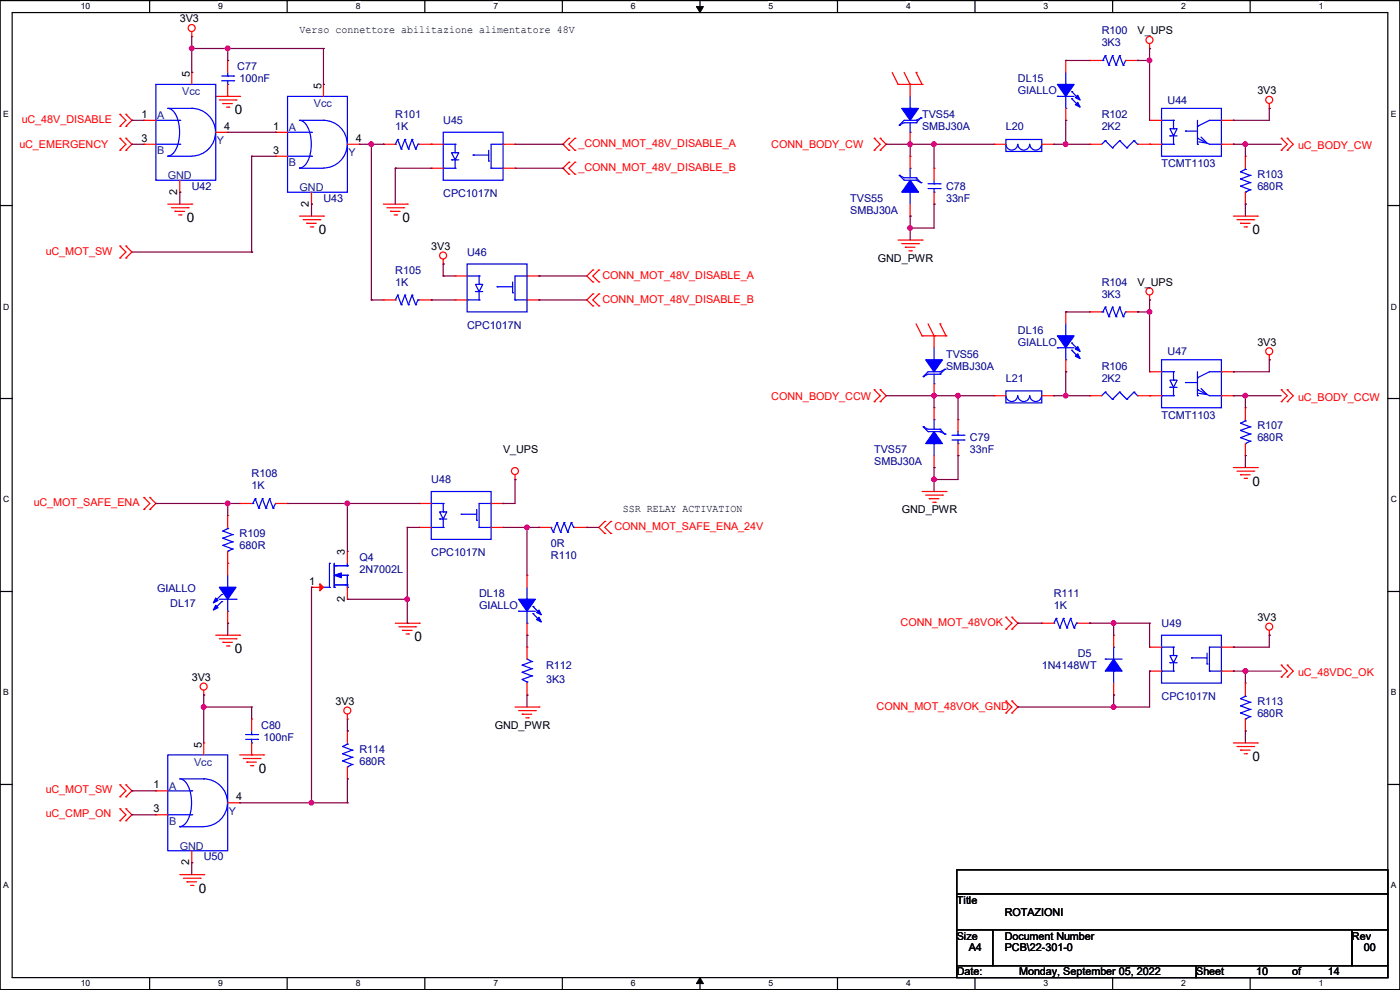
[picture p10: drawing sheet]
<svg xmlns="http://www.w3.org/2000/svg" width="297mm" height="210mm" viewBox="0 0 297 210" stroke-linecap="round" stroke-linejoin="round" font-family="sans-serif">
<path d="M0 .1h297v209.8h-297zM2.6 2.7h291.8v204.7h-291.8z" fill="none" stroke="#000" stroke-width=".25"/>
<g fill="#fff">
<path d="M17.1 .4h2v2h-2z"/>
<path d="M17.1 207.6h2v2h-2z"/>
</g>
<path d="M31.7 .1v2.6M31.7 207.4v2.5" fill="none" stroke="#000" stroke-width=".25"/>
<g fill="#fff">
<path d="M46.3 .4h1v2h-1z"/>
<path d="M46.3 207.6h1v2h-1z"/>
</g>
<path d="M60.9 .1v2.6M60.9 207.4v2.5" fill="none" stroke="#000" stroke-width=".25"/>
<g fill="#fff">
<path d="M75.5 .4h1v2h-1z"/>
<path d="M75.5 207.6h1v2h-1z"/>
</g>
<path d="M90.1 .1v2.6M90.1 207.4v2.5" fill="none" stroke="#000" stroke-width=".25"/>
<g fill="#fff">
<path d="M104.7 .4h1v2h-1z"/>
<path d="M104.7 207.6h1v2h-1z"/>
</g>
<path d="M119.3 .1v2.6M119.3 207.4v2.5" fill="none" stroke="#000" stroke-width=".25"/>
<g fill="#fff">
<path d="M133.9 .4h.9v2h-.9z"/>
<path d="M133.9 207.6h.9v2h-.9z"/>
</g>
<path d="M148.5 .1v2.6M148.5 207.4v2.5" fill="none" stroke="#000" stroke-width=".25"/>
<path d="M147.7 1.4h1.5l-.7 1.3zM148.5 207.4l.7 1.3h-1.5z" fill="#000" stroke="#000" stroke-width=".21"/>
<g fill="#fff">
<path d="M163.1 .4h.9v2h-.9z"/>
<path d="M163.1 207.6h.9v2h-.9z"/>
</g>
<path d="M177.7 .1v2.6M177.7 207.4v2.5" fill="none" stroke="#000" stroke-width=".25"/>
<g fill="#fff">
<path d="M192.2 .4h1v2h-1z"/>
<path d="M192.2 207.6h1v2h-1z"/>
</g>
<path d="M206.8 .1v2.6M206.8 207.4v2.5" fill="none" stroke="#000" stroke-width=".25"/>
<g fill="#fff">
<path d="M221.4 .4h1v2h-1z"/>
<path d="M221.4 207.6h1v2h-1z"/>
</g>
<path d="M236.1 .1v2.6M236.1 207.4v2.5" fill="none" stroke="#000" stroke-width=".25"/>
<g fill="#fff">
<path d="M250.6 .4h1v2h-1z"/>
<path d="M250.6 207.6h1v2h-1z"/>
</g>
<path d="M265.2 .1v2.6M265.2 207.4v2.5" fill="none" stroke="#000" stroke-width=".25"/>
<g fill="#fff">
<path d="M279.8 .4h1v2h-1z"/>
<path d="M279.8 207.6h1v2h-1z"/>
<path d="M.7 23.1h1.2v2h-1.2z"/>
<path d="M295.1 23.1h1.1v2h-1.1z"/>
<path d="M.7 64.1h1.2v1.9h-1.2z"/>
<path d="M295.1 64.1h1.2v1.9h-1.2z"/>
</g>
<path d="M0 43.6h2.6M294.4 43.6h2.6" fill="none" stroke="#000" stroke-width=".25"/>
<g fill="#fff">
<path d="M.7 105h1.2v2h-1.2z"/>
<path d="M295.1 105h1.2v2h-1.2z"/>
</g>
<path d="M0 84.5h2.6M294.4 84.5h2.6" fill="none" stroke="#000" stroke-width=".25"/>
<g fill="#fff">
<path d="M.7 145.9h1.2v2h-1.2z"/>
<path d="M295.1 145.9h1.1v2h-1.1z"/>
</g>
<path d="M0 125.5h2.6M294.4 125.5h2.6" fill="none" stroke="#000" stroke-width=".25"/>
<g fill="#fff">
<path d="M.7 186.9h1.2v1.9h-1.2z"/>
<path d="M295.1 186.9h1.1v1.9h-1.1z"/>
</g>
<path d="M0 166.4h2.6M294.4 166.4h2.6M203 184.5h91.4v5.1h-91.4zM203 189.6h91.4v7.6h-91.4zM203 197.2h7.6v7.7h-7.6zM210.6 197.2h76.2v7.7h-76.2zM286.8 197.2h7.6v7.7h-7.6zM203 204.9h50.8v2.5h-50.8zM253.8 204.9h40.6v2.5h-40.6z" fill="none" stroke="#000" stroke-width=".25"/>
<g fill="none" stroke="#f00" stroke-width=".25">
<path d="M40.7 7.7h.1M40.7 15.4h.1M40.7 6.7v1M40.7 15.4v2.5M48.3 12.8h.1M48.3 12.8v2.6M48.3 17.9v2.5M68.6 17.9h.1M68.6 17.9v2.5M189.3 15.4l1.2 2.5M190.5 17.9h.1M190.5 17.9h5.1"/>
<path d="M191.8 15.4l1.3 2.5M193.1 17.9h.1M193.1 17.9v2.5M194.4 15.4h.1M194.4 15.4l1.2 2.5M195.6 17.9h.1M226.1 12.8h.1M226.1 12.8v2.6M231.2 12.8h.1M231.2 12.8h2.5M238.8 12.8h2.5M241.3 12.8h.1"/>
<path d="M243.9 10.3h.1M243.9 9.3v1M25.4 26.8h.1M25.4 24.3h.1M25.4 31.9h.1M25.4 29.3h.1M25.4 24.3l1.3 1.2-1.3 1.3M25.4 29.3l1.3 1.3-1.3 1.3M26.7 24.3h.1M26.7 26.8h.1M26.7 29.3h.1M26.7 31.9h.1"/>
<path d="M26.7 24.3l1.3 1.2-1.3 1.3M26.7 29.3l1.3 1.3-1.3 1.3M30.5 25.5h.1M30.5 30.6h.1M30.5 30.6h2.6M30.5 25.5h2.6M38.1 38.2v2.6M45.8 20.4h5M45.8 28.1h2.5M46.5 21.2h3.6M47.3 22h.1M47.3 22h2"/>
<path d="M48 22.7h.6M48.3 20.4h.1M48.3 28.1h.1M48.6 22.7h.1M50.1 21.2h.1M50.8 20.4h.1M58.5 28.1h.1M58.5 33.1h.1M58.5 28.1h2.5M58.5 33.1h2.5M73.7 30.6h2.5M76.2 30.6h.1"/>
<path d="M81.3 30.6h.1M81.3 30.6h2.6M88.9 30.6h5.1M91.5 30.6h.1M91.5 35.7h.1M91.5 35.7h2.5M106.7 30.6h2.6M106.7 35.7h2.6M109.3 35.7h.1M109.3 30.6h.1M120.7 31.9h.1M120.7 29.3h.1"/>
<path d="M120.7 37h.1M120.7 34.4h.1M120.7 29.3l-1.3 1.3 1.3 1.3M120.7 34.4l-1.3 1.3 1.3 1.3M122 29.3h.1M122 31.9h.1M122 34.4h.1M122 37h.1M122 29.3l-1.3 1.3 1.3 1.3M122 34.4l-1.3 1.3 1.3 1.3M185.5 31.9h.1M185.5 29.3h.1"/>
<path d="M185.5 29.3l1.2 1.3-1.2 1.3M186.7 29.3h.1M186.7 31.9h.1M186.7 29.3l1.3 1.3-1.3 1.3M193.1 30.6h.1M193.1 33.1h.1M193.1 28.1v2.5M193.1 33.1v2.6M198.2 35.7h.1M198.2 35.7v2.5M210.9 30.6h.1M210.9 30.6h2.5"/>
<path d="M221 30.6h2.6M223.6 30.6h.1M226.1 25.5h.1M226.1 23v2.5M231.2 30.6h.1M231.2 30.6h2.5M241.3 30.6h5.1M243.9 25.5h.1M243.9 30.6h.1M243.9 25.5h2.5M259.1 30.6h2.6M259.1 25.5h2.6"/>
<path d="M261.7 30.6h.1M261.7 25.5h.1M264.2 33.1h.1M264.2 33.1v2.6M269.3 23h.1M269.3 22v1M271.8 29.3h.1M271.8 31.9h.1M271.8 29.3l1.3 1.3-1.3 1.3M273.1 29.3h.1M273.1 31.9h.1M273.1 29.3l1.3 1.3-1.3 1.3"/>
<path d="M25.4 54.7h.1M25.4 52.2h.1M25.4 52.2l1.3 1.3-1.3 1.2M26.7 52.2h.1M26.7 54.7h.1M26.7 52.2l1.3 1.3-1.3 1.2M35.6 43.3h5.1M36.4 44.1h3.5M37.1 44.8h.1M37.1 44.8h2.1M37.9 45.6h.5M38.1 40.8h.1"/>
<path d="M38.4 45.6h.1M39.9 44.1h.1M40.7 43.3h.1M63.5 45.8h5.1M64.3 46.6h3.6M65.1 47.4h.1M65.1 47.4h2M65.8 48.1h.5M66.1 43.3h.1M66.1 40.8v2.5M66.3 48.1h.1M67.9 46.6h.1"/>
<path d="M68.6 45.8h.1M81.3 43.3h5.1M82.1 44.1h3.5M82.8 44.8h.1M82.8 44.8h2.1M83.6 45.6h.5M84.1 45.6h.1M85.6 44.1h.1M86.4 43.3h.1M94 56h.1M94 55v1M96.6 58.5h.1"/>
<path d="M96.6 58.5h2.5M111.8 58.5h2.5M114.3 58.5h.1M125.8 59.8h.1M125.8 57.3h.1M125.8 57.3l-1.3 1.2 1.3 1.3M127 57.3h.1M127 59.8h.1M127 57.3l-1.2 1.2 1.2 1.3M190.5 50.9h5.1M191.3 51.7h3.6M192.1 52.5h.1"/>
<path d="M192.1 52.5h2M192.8 53.2h.5M193.1 45.8h.1M193.1 43.3v2.5M193.3 53.2h.1M194.9 51.7h.1M195.6 50.9h.1M198.2 43.3h.1M198.2 40.8v2.5M261.7 45.8h5M262.4 46.6h3.6M263.2 47.4h.1"/>
<path d="M263.2 47.4h2M263.9 48.1h.6M264.2 43.3h.1M264.2 40.8v2.5M264.5 48.1h.1M266 46.6h.1M266.7 45.8h.1M81.3 63.6h.1M81.3 63.6h2.6M88.9 63.6h2.6M91.5 63.6h.1M96.6 63.6h.1"/>
<path d="M96.6 63.6h2.5M111.8 63.6h2.5M114.3 63.6h.1M125.8 64.9h.1M125.8 62.4h.1M125.8 62.4l-1.3 1.2 1.3 1.3M127 62.4h.1M127 64.9h.1M127 62.4l-1.2 1.2 1.2 1.3M194.4 68.7l1.2 2.5M195.6 71.2h.1M195.6 71.2h5.1"/>
<path d="M196.9 68.7l1.3 2.5M198.2 71.2h.1M198.2 71.2v2.6M199.4 68.7h.1M199.4 68.7l1.3 2.5M200.7 71.2h.1M226.1 66.2h.1M226.1 78.9h.1M226.1 66.2v2.5M226.1 76.3v2.6M231.2 66.2h.1M231.2 66.2h2.5"/>
<path d="M238.8 66.2h2.5M241.3 66.2h.1M243.9 63.6h.1M243.9 78.9h.1M243.9 62.6v1M243.9 78.9h2.5M259.1 78.9h2.6M261.7 78.9h.1M269.3 76.3h.1M269.3 75.3v1M185.5 85.2h.1M185.5 82.7h.1"/>
<path d="M185.5 82.7l1.2 1.2-1.2 1.3M186.7 82.7h.1M186.7 85.2h.1M186.7 82.7l1.3 1.2-1.3 1.3M198.2 83.9h.1M198.2 86.5h.1M198.2 99.2h.1M198.2 81.4v2.5M198.2 86.5v2.5M198.2 96.6v2.6M203.2 89h.1M203.2 96.6h.1"/>
<path d="M203.2 89v2.6M203.2 94.1v2.5M210.9 83.9h.1M210.9 83.9h2.5M221 83.9h2.6M223.6 83.9h.1M231.2 83.9h.1M231.2 83.9h2.5M241.3 83.9h5.1M243.9 83.9h.1M259.1 83.9h2.6M261.7 83.9h.1"/>
<path d="M261.7 99.2h5M262.4 99.9h3.6M264.2 96.6h.1M264.2 86.5h.1M264.2 86.5v2.5M264.2 94.1v2.5M266 99.9h.1M266.7 99.2h.1M271.8 82.7h.1M271.8 85.2h.1M271.8 82.7l1.3 1.2-1.3 1.3M273.1 82.7h.1"/>
<path d="M273.1 85.2h.1M273.1 82.7l1.3 1.2-1.3 1.3M30.5 105.5h.1M30.5 108.1h.1M30.5 105.5l1.3 1.3-1.3 1.3M31.8 108.1h.1M31.8 105.5h.1M31.8 105.5l1.3 1.3-1.3 1.3M48.3 119.5h.1M48.3 109.3h.1M48.3 109.3v2.6M48.3 117v5"/>
<path d="M50.8 106.8h.1M50.8 106.8h2.6M58.5 106.8h2.5M61 106.8h.1M73.7 117h.1M73.7 117v2.5M88.9 106.8h.1M88.9 111.9h.1M88.9 106.8h2.6M88.9 111.9h2.6M104.2 106.8h2.5M104.2 111.9h2.5"/>
<path d="M106.7 111.9h.1M106.7 106.8h.1M109.3 101.7h.1M109.3 100.7v1M114.3 111.9h.1M114.3 111.9h2.6M122 111.9h2.5M124.5 111.9h.1M128.3 113.2h.1M128.3 110.6h.1M128.3 110.6l-1.3 1.3 1.3 1.3M129.6 110.6h.1"/>
<path d="M129.6 113.2h.1M129.6 110.6l-1.3 1.3 1.3 1.3M195.6 104.3h5.1M196.4 105h3.5M197.1 105.8h.1M197.1 105.8h2.1M197.9 106.6h.5M198.4 106.6h.1M199.9 105h.1M200.7 104.3h.1M263.2 100.7h.1M263.2 100.7h2"/>
<path d="M263.9 101.5h.6M264.5 101.5h.1M45.8 134.7h5M46.5 135.5h3.6M47.3 136.3h.1M47.3 136.3h2M48 137h.6M48.3 132.2h.1M48.3 129.7v2.5M48.6 137h.1M50.1 135.5h.1M50.8 134.7h.1"/>
<path d="M66.1 124.6h.1M66.1 124.6h2.5M73.7 127.1h.1M73.7 124.6v2.5M83.9 132.2h5M84.6 133h3.6M85.4 133.7h.1M85.4 133.7h2M86.1 134.5h.6M86.7 134.5h.1M88.2 133h.1M88.9 132.2h.1"/>
<path d="M111.8 122h.1M111.8 134.7h.1M111.8 137.3h.1M111.8 122v2.6M111.8 132.2v2.5M111.8 137.3v2.5M213.4 130.9h.1M213.4 133.5h.1M213.4 130.9l1.3 1.3-1.3 1.3M214.7 133.5h.1M214.7 130.9h.1M214.7 130.9l1.2 1.3-1.2 1.3"/>
<path d="M221 132.2h.1M221 132.2h2.6M228.6 132.2h2.6M231.2 132.2h.1M236.3 134.7h.1M236.3 134.7v2.6M243.9 137.3h.1M243.9 137.3h2.5M259.1 137.3h2.6M261.7 137.3h.1M269.3 134.7h.1M269.3 133.7v1"/>
<path d="M43.2 147.4h.1M43.2 157.6h.1M43.2 146.4v1M43.2 157.6v2.5M53.4 152.5h.1M53.4 152.5v2.6M53.4 157.6v2.5M73.7 152.5h.1M73.7 155.1h.1M73.7 151.5v1M73.7 155.1v2.5M109.3 150h5"/>
<path d="M110 150.7h3.6M110.8 151.5h.1M110.8 151.5h2M111.5 152.3h.6M111.8 147.4h.1M111.8 144.9v2.5M112.1 152.3h.1M113.6 150.7h.1M114.3 150h.1M213.4 148.7h.1M213.4 151.3h.1M213.4 148.7l1.3 1.3-1.3 1.3"/>
<path d="M214.7 151.3h.1M214.7 148.7h.1M214.7 148.7l1.2 1.3-1.2 1.3M236.3 147.4h.1M236.3 144.9v2.5M243.9 142.4h.1M243.9 142.4h2.5M259.1 142.4h2.6M261.7 142.4h.1M261.7 157.6h5M262.4 158.4h3.6M263.2 159.1h.1"/>
<path d="M263.2 159.1h2M263.9 159.9h.6M264.2 155.1h.1M264.2 144.9h.1M264.2 144.9v2.5M264.2 152.5v2.6M264.5 159.9h.1M266 158.4h.1M266.7 157.6h.1M271.8 141.1h.1M271.8 143.6h.1M271.8 141.1l1.3 1.3-1.3 1.2"/>
<path d="M273.1 141.1h.1M273.1 143.6h.1M273.1 141.1l1.3 1.3-1.3 1.2M25.4 169h.1M25.4 166.5h.1M25.4 174.1h.1M25.4 171.6h.1M25.4 166.5l1.3 1.3-1.3 1.2M25.4 171.6l1.3 1.2-1.3 1.3M26.7 166.5h.1M26.7 169h.1M26.7 171.6h.1"/>
<path d="M26.7 174.1h.1M26.7 166.5l1.3 1.3-1.3 1.2M26.7 171.6l1.3 1.2-1.3 1.3M33.1 167.8h.1M33.1 172.8h.1M33.1 167.8h2.5M33.1 172.8h2.5M48.3 170.3h2.5M50.8 170.3h.1M50.8 160.1h5.1M51.6 160.9h3.6M52.4 161.7h.1"/>
<path d="M52.4 161.7h2M53.1 162.4h.5M53.4 160.1h.1M53.6 162.4h.1M55.2 160.9h.1M55.9 160.1h.1M73.7 165.2h.1M73.7 162.7v2.5M38.1 185.5h5.1M38.9 186.3h3.6M39.7 187.1h.1M39.7 187.1h2"/>
<path d="M40.4 187.8h.5M40.7 183h.1M40.7 180.5v2.5M40.9 187.8h.1M42.5 186.3h.1M43.2 185.5h.1"/>
<circle cx="40.7" cy="5.9" r=".74"/>
<circle cx="243.9" cy="8.5" r=".74"/>
<circle cx="269.3" cy="21.2" r=".74"/>
<circle cx="94" cy="54.2" r=".74"/>
<circle cx="243.9" cy="61.8" r=".74"/>
<circle cx="269.3" cy="74.5" r=".74"/>
<circle cx="109.2" cy="99.9" r=".74"/>
<circle cx="269.3" cy="132.9" r=".74"/>
<circle cx="43.2" cy="145.6" r=".74"/>
<circle cx="73.7" cy="150.7" r=".74"/>
</g>
<g fill="none" stroke="#00f" stroke-width=".25">
<path d="M33.1 17.9h12.7v20.3h-12.7zM47 16.1h2.6M47 17.1h2.6M48.3 17.9h.1M48.3 16.1h.1M48.3 15.4v.7M48.3 17.1v.8M49.6 16.1h.1M49.6 17.1h.1M226.1 17.9h.1M226.1 15.4v2.5M227.4 19.4h.1"/>
<path d="M227.4 19.4l1.5 1.6M233.7 12.8h.3M234 12.8h.1M234.5 11.8h.1M234.5 11.8l-.5 1M234.5 11.8l.7 2M235.2 13.8h.1M236 11.8h.1M236 11.8l-.8 2M236 11.8l.8 2M236.8 13.8h.1M237.5 11.8h.1"/>
<path d="M237.5 11.8l-.7 2M237.5 11.8l.8 2M238.3 13.8h.1M238.8 12.8h.1M238.8 12.8l-.5 1M33.1 25.5h5M33.1 30.6h5M35.6 33.1h.1M35.6 33.1h5.1M38.1 25.5h.1M38.1 30.6h.1M40.7 23h.1"/>
<path d="M40.7 23a5.1 5.1 0 0 1 5 5 5.1 5.1 0 0 1-5 5.1M40.7 23h-5.1a3.3 3.3 0 0 1 2.3 3.1 7.6 7.6 0 0 1-1.3 6.6l-1 .4M61 20.4h12.7v20.4h-12.7zM61 28.1h5.1M61 33.1h5.1M63.5 35.7h.1M63.5 35.7h5.1M66.1 28.1h.1M66.1 33.1h.1M68.6 25.5h.1M68.6 25.5a5.1 5.1 0 0 1 5.1 5.1 5.1 5.1 0 0 1-5.1 5M68.6 25.5h-5.1a3.3 3.3 0 0 1 2.3 3.1 7.6 7.6 0 0 1-1.3 6.6l-1 .4"/>
<path d="M83.9 30.6h.1M84.4 29.6h.1M84.4 29.6l.7 2M84.4 29.6l-.5 1M85.1 31.6h.1M85.9 29.6h.1M85.9 29.6l.8 2M85.9 29.6l-.8 2M86.7 31.6h.1M87.4 29.6h.1M87.4 29.6l.8 2M87.4 29.6l-.7 2"/>
<path d="M88.2 31.6h.1M88.7 30.6h.1M88.7 30.6l-.5 1M88.7 30.6h.2M94 28.1h12.7v10.1h-12.7zM94 35.7h.1M94 35.7h2.6M94 30.6h2.6M95.8 32.4h1.5l-.7 1.5zM95.8 33.9h.1M95.8 33.9h1.5M96.6 35.7h.1"/>
<path d="M96.6 32.4h.1M96.6 30.6h.1M96.6 30.6v1.8M96.6 33.9v1.8M100.4 32.9h.1M100.4 32.9h3.3M103.7 34.2h.1M103.7 31.9v2.3M104.2 35.7h.1M104.2 35.7h2.5M106.7 30.6h.1M106.7 35.7h.1"/>
<path d="M106.7 30.6h-2.5v5.1M190.8 26.5h.1M190.8 37.2h.1M190.8 37.2l1 1h2.6M190.8 37.2l1 .5h2.6M193.1 28.1h.1M193.1 23h.1M193.1 35.7h.1M193.1 20.4v2.6M193.1 26v2.1M193.1 35.7v2M194.4 25.5h.1"/>
<path d="M194.4 26h.1M194.4 38.2h.1M194.4 37.7h.1M194.4 25.5h-2.6l-1 1M194.4 26h-2.6l-1 .5M194.4 37.7l1 1M194.4 38.2l1 .5M195.4 25h.1M195.4 38.7h.1M195.4 25l-1 1M195.4 25l-1 .5M196.9 39h2.5"/>
<path d="M198.2 39h.1M198.2 38.2v.8M199.4 39h.1M213.4 29.6h7.6v2.5h-7.6zM213.4 30.6a1.25 1.25 0 0 0 1.3 1.2 1.25 1.25 0 0 0 1.2-1.2 1.27 1.27 0 0 0 1.3 1.2 1.27 1.27 0 0 0 1.2-1.2 1.27 1.27 0 0 0 1.3 1.2 1.27 1.27 0 0 0 1.3-1.2M224.3 20.4h.1M224.3 20.4h3.6M226.1 23h.1M226.1 20.4v2.6M227.4 21h.1M227.4 21l1.5 1.5M234.5 29.8h.1"/>
<path d="M234.5 29.8l-.8 .8M234.5 29.8l1.5 1.6M236 31.4h.1M237.5 29.8h.1M237.5 29.8l-1.5 1.6M237.5 29.8l1.6 1.6M239.1 31.4h.1M240.6 29.8h.1M240.6 29.8l-1.5 1.6M240.6 29.8l.7 .8M241.3 30.6h.1M246.4 23h12.7v10.1h-12.7z"/>
<path d="M246.4 30.6h.1M246.4 25.5h2.6M246.4 30.6h2.6M248.2 27.3h1.5l-.7 1.5zM248.2 28.8h.1M248.2 28.8h1.5M249 30.6h.1M249 27.3h.1M249 25.5h.1M249 25.5v1.8M249 28.8v1.8M251.5 27.8h.1"/>
<path d="M251.5 27.8h2.5M254 30.6h.1M254 29.3h.1M254 26.8h.1M254 29.3l2.6 1.3h2.5M254 25.5v5.1M254.8 29.1l1.3 1.3-1.8-.3M259.1 25.5h.1M259.1 30.6h.1M259.1 25.5h-2.5l-2.6 1.3M263.2 36.4h.1M263.2 38h.1"/>
<path d="M263.2 39.5h.1M263.2 36.4l2 .8M263.2 38l2 .7M263.2 39.5l2 .8M264.2 35.9h.1M264.2 35.7v.2M264.2 35.9l-1 .5M265.2 37.2h.1M265.2 38.7h.1M265.2 37.2l-2 .8M265.2 38.7l-2 .8M99.1 56h12.7v10.2h-12.7z"/>
<path d="M99.1 58.5h2.5M101.6 58.5h.1M101.6 58.5v1.8M108.8 59.8v2.3M111.8 58.5h.1M111.8 58.5h-2.5v5.1M193.1 40.8h.1M193.1 40.8v2.5M196.9 40h2.5M198.2 40.8h.1M198.2 40v.8M199.4 40h.1"/>
<path d="M264.2 40.8h.1M265.2 40.3h.1M265.2 40.3l-1 .5M83.9 63.6h.1M84.4 62.6h.1M84.4 62.6l.7 2M84.4 62.6l-.5 1M85.1 64.6h.1M85.9 62.6h.1M85.9 62.6l.8 2M85.9 62.6l-.8 2M86.7 64.6h.1"/>
<path d="M87.4 62.6h.1M87.4 62.6l.8 2M87.4 62.6l-.7 2M88.2 64.6h.1M88.7 63.6h.1M88.7 63.6l-.5 1M88.7 63.6h.2M99.1 63.6h.1M99.1 63.6h2.5M100.9 60.3h1.5l-.8 1.5zM100.9 61.8h.1M100.9 61.8h1.5"/>
<path d="M101.6 63.6h.1M101.6 60.3h.1M101.6 61.8v1.8M105.5 60.8h.1M105.5 60.8h3.3M108.8 62.1h.1M109.3 63.6h.1M109.3 63.6h2.5M111.8 63.6h.1M195.9 79.9h.1M198.2 76.3h.1M198.2 73.8v2.5"/>
<path d="M198.2 79.4v2M199.4 78.9h.1M199.4 79.4h.1M199.4 78.9h-2.5l-1 1M199.4 79.4h-2.5l-1 .5M200.4 78.4h.1M200.4 78.4l-1 1M200.4 78.4l-1 .5M224.3 73.8h.1M224.3 73.8h3.6M226.1 71.2h.1M226.1 76.3h.1"/>
<path d="M226.1 68.7v2.5M226.1 73.8v2.5M227.4 72.8h.1M227.4 74.3h.1M227.4 72.8l1.5 1.5M227.4 74.3l1.5 1.5M233.7 66.2h.3M234 66.2h.1M234.5 65.2h.1M234.5 65.2l-.5 1M234.5 65.2l.7 2M235.2 67.2h.1"/>
<path d="M236 65.2h.1M236 65.2l-.8 2M236 65.2l.8 2M236.8 67.2h.1M237.5 65.2h.1M237.5 65.2l-.7 2M237.5 65.2l.8 2M238.3 67.2h.1M238.8 66.2h.1M238.8 66.2l-.5 1M246.4 76.3h12.7v10.2h-12.7zM246.4 78.9h2.6"/>
<path d="M249 78.9h.1M249 78.9v1.7M254 78.9v5M259.1 78.9h.1M259.1 78.9h-2.5l-2.6 1.2M195.9 90.6h.1M195.9 90.6l1 1h2.5M195.9 90.6l1 .5h2.5M198.2 81.4h.1M198.2 89h.1M198.2 94.1h.1M198.2 89v2.1"/>
<path d="M198.2 94.1v2.5M199.4 91.6h.1M199.4 91.1h.1M199.4 91.1l1 1M199.4 91.6l1 .5M200.4 92.1h.1M202 92.3h2.5M202 93.3h2.5M203.2 94.1h.1M203.2 92.3h.1M203.2 91.6v.7M203.2 93.3v.8"/>
<path d="M204.5 92.3h.1M204.5 93.3h.1M213.4 82.9h7.6v2.6h-7.6zM213.4 83.9a1.25 1.25 0 0 0 1.3 1.3 1.25 1.25 0 0 0 1.2-1.3 1.27 1.27 0 0 0 1.3 1.3 1.27 1.27 0 0 0 1.2-1.3 1.27 1.27 0 0 0 1.3 1.3 1.27 1.27 0 0 0 1.3-1.3M234.5 83.2h.1M234.5 83.2l-.8 .7M234.5 83.2l1.5 1.5M236 84.7h.1M237.5 83.2h.1M237.5 83.2l-1.5 1.5M237.5 83.2l1.6 1.5M239.1 84.7h.1"/>
<path d="M240.6 83.2h.1M240.6 83.2l-1.5 1.5M240.6 83.2l.7 .7M241.3 83.9h.1M246.4 83.9h.1M246.4 83.9h2.6M248.2 80.6h1.5l-.7 1.6zM248.2 82.2h.1M248.2 82.2h1.5M249 83.9h.1M249 80.6h.1M249 82.2v1.7"/>
<path d="M251.5 81.2h.1M251.5 81.2h2.5M254 83.9h.1M254 82.7h.1M254 80.1h.1M254 82.7l2.6 1.2h2.5M254.8 82.4l1.3 1.3-1.8-.3M259.1 83.9h.1M263.2 89.8h.1M263.2 91.3h.1M263.2 92.8h.1M263.2 89.8l2 .8"/>
<path d="M263.2 91.3l2 .8M263.2 92.8l2 .8M264.2 94.1h.1M264.2 89.3h.1M264.2 89.3l-1 .5M264.2 89v.3M265.2 90.6h.1M265.2 92.1h.1M265.2 93.6h.1M265.2 90.6l-2 .7M265.2 92.1l-2 .7M265.2 93.6l-1 .5"/>
<path d="M47.3 112.6h.1M47.3 114.2h.1M47.3 115.7h.1M47.3 112.6l2 .8M47.3 114.2l2 .7M47.3 115.7l2 .8M48.3 117h.1M48.3 112.1h.1M48.3 112.1l-1 .5M48.3 111.9v.2M49.3 113.4h.1M49.3 114.9h.1"/>
<path d="M49.3 116.5h.1M49.3 113.4l-2 .8M49.3 114.9l-2 .8M49.3 116.5l-1 .5M53.4 106.8h.2M53.6 106.8h.1M54.1 105.8h.1M54.1 105.8l-.5 1M54.1 105.8l.8 2M54.9 107.8h.1M55.7 105.8h.1M55.7 105.8l-.8 2"/>
<path d="M55.7 105.8l.7 2M56.4 107.8h.1M57.2 105.8h.1M57.2 105.8l-.8 2M57.2 105.8l.8 2M58 107.8h.1M58.5 106.8h.1M58.5 106.8l-.5 1M69.9 119.5h.1M69.9 119.5v5.1M70.9 119.5v5.1M73.7 119.5v.5"/>
<path d="M91.5 104.3h12.7v10.1h-12.7zM91.5 111.9h.1M91.5 106.8h2.5M91.5 111.9h2.5M93.3 108.6h1.5l-.8 1.5zM93.3 110.1h.1M93.3 110.1h1.5M94 111.9h.1M94 108.6h.1M94 106.8h.1M94 106.8v1.8M94 110.1v1.8"/>
<path d="M97.8 109.1h.1M97.8 109.1h3.3M101.1 110.4h.1M101.1 108.1v2.3M101.6 111.9h.1M101.6 111.9h2.6M104.2 106.8h.1M104.2 111.9h.1M104.2 106.8h-2.6v5.1M116.9 111.9h.1M116.9 111.9l.5 1M117.4 112.9h.1"/>
<path d="M118.2 110.9h.1M118.2 110.9l.7 2M118.2 110.9l-.8 2M118.9 112.9h.1M119.7 110.9h.1M119.7 110.9l.7 2M119.7 110.9l-.8 2M120.4 112.9h.1M121.2 110.9h.1M121.2 110.9l.5 1M121.2 110.9l-.8 2M121.7 111.9h.1"/>
<path d="M121.7 111.9h.3M46.5 127.1h3.6M47 126.1h.1M47 127.6h.1M47 126.1l-1.5 1.5M47 127.6l-1.5 1.6M48.3 124.6h.1M48.3 129.7h.1M48.3 122v2.6M48.3 127.1v2.6M50.1 127.1h.1M68.6 124.6h1.3"/>
<path d="M69.9 124.6h.1M70.9 124.6h.1M70.9 120h.1M70.9 120h2.8M70.9 124.1h2.8M71.2 120h.1M72.2 122h1.5M73.4 124.1h.1M73.7 120h.1M73.7 122h.1M73.7 124.6h.1M73.7 124.1h.1"/>
<path d="M73.7 122v2.6M110 129.7h.1M110 129.7h3.6M111.8 127.1h.1M111.8 132.2h.1M111.8 139.8h.1M111.8 124.6v2.5M111.8 129.7v2.5M111.8 139.8l1 .5M113.1 128.7h.1M113.1 130.2h.1M113.1 128.7l1.5 1.5"/>
<path d="M113.1 130.2l1.5 1.5M223.6 132.2h.1M224.1 131.2h.1M224.1 131.2l.7 2M224.1 131.2l-.5 1M224.8 133.2h.1M225.6 131.2h.1M225.6 131.2l.8 2M225.6 131.2l-.8 2M226.4 133.2h.1M227.1 131.2h.1M227.1 131.2l.8 2"/>
<path d="M227.1 131.2l-.7 2M227.9 133.2h.1M228.4 132.2h.1M228.4 132.2l-.5 1M228.4 132.2h.2M234.5 139.8h.1M234.5 139.8h3.5M236.3 137.3h.1M236.3 137.3v2.5M246.4 134.7h12.7v10.2h-12.7zM246.4 137.3h2.6M248.2 139.1h1.5l-.7 1.5z"/>
<path d="M249 139.1h.1M249 137.3h.1M249 137.3v1.8M252.8 139.6h.1M252.8 139.6h3.3M256.1 138.6v2.2M259.1 137.3h.1M259.1 137.3h-2.5v5.1M52.1 155.8h2.6M52.1 156.8h2.6M53.4 157.6h.1M53.4 155.8h.1"/>
<path d="M53.4 155.1v.7M53.4 156.8v.8M54.7 155.8h.1M54.7 156.8h.1M72.7 158.4h.1M72.7 159.9h.1M72.7 158.4l2 .7M72.7 159.9l2 .8M73.7 157.9h.1M73.7 157.6v.3M73.7 157.9l-1 .5M74.7 159.1h.1"/>
<path d="M74.7 159.1l-2 .8M110.8 144.1h.1M110.8 142.6h.1M110.8 141.1h.1M110.8 144.1l1 .6M110.8 142.6l2 .8M110.8 141.1l2 .8M111.8 144.7h.1M111.8 144.7v.2M112.8 143.4h.1M112.8 141.9h.1M112.8 140.3h.1"/>
<path d="M112.8 143.4l-2 .7M112.8 141.9l-2 .7M112.8 140.3l-2 .8M236.3 142.4h.1M236.3 142.4v2.5M246.4 142.4h.1M246.4 142.4h2.6M248.2 140.6h.1M248.2 140.6h1.5M249 142.4h.1M249 140.6v1.8M256.1 140.8h.1"/>
<path d="M256.6 142.4h.1M256.6 142.4h2.5M259.1 142.4h.1M263.2 148.2h.1M263.2 149.7h.1M263.2 151.3h.1M263.2 148.2l2 .8M263.2 149.7l2 .8M263.2 151.3l2 .7M264.2 152.5h.1M264.2 147.7h.1M264.2 147.4v.3"/>
<path d="M264.2 147.7l-1 .5M265.2 149h.1M265.2 150.5h.1M265.2 152h.1M265.2 149l-2 .7M265.2 150.5l-2 .8M265.2 152l-1 .5M35.6 160.1h12.7v20.4h-12.7zM35.6 167.8h5.1M35.6 172.8h5.1M38.1 175.4h.1M38.1 175.4h5.1"/>
<path d="M40.7 167.8h.1M40.7 172.8h.1M43.2 165.2h.1M43.2 165.2a5.1 5.1 0 0 1 5.1 5.1 5.1 5.1 0 0 1-5.1 5M43.2 165.2h-5.1a3.3 3.3 0 0 1 2.3 3.1 7.6 7.6 0 0 1-1.3 6.6l-1 .4M72.7 161.4h.1M72.7 161.4l2 .8M73.7 162.7h.1M74.7 160.7h.1M74.7 162.2h.1M74.7 160.7l-2 .7M74.7 162.2l-1 .5"/>
</g>
<g fill="#00f" stroke="#00f" stroke-width=".25">
<path d="M70.9 122l1.5-.5v1.1z"/>
<path d="M236.3 139.8l1.7 2.6h-3.5z" fill-rule="evenodd"/>
<path d="M191.3 23h3.6l-1.8 2.5z" fill-rule="evenodd"/>
<path d="M46.5 124.6h3.6l-1.8 2.5z" fill-rule="evenodd"/>
<path d="M45.8 128.4l.5 .5-1 .5z" fill-rule="evenodd"/>
<path d="M45.8 126.9l.5 .5-1 .5z" fill-rule="evenodd"/>
<path d="M193.1 38.2l1.8 2.6h-3.6z" fill-rule="evenodd"/>
<path d="M196.4 76.3h3.5l-1.7 2.6z" fill-rule="evenodd"/>
<path d="M110 127.1h3.6l-1.8 2.6z" fill-rule="evenodd"/>
<path d="M113.8 131.4l.5-.5 .6 1.1z" fill-rule="evenodd"/>
<path d="M114.3 129.4l.6 1-1.1-.5z" fill-rule="evenodd"/>
<path d="M224.3 71.2h3.6l-1.8 2.6z" fill-rule="evenodd"/>
<path d="M228.6 75.1l.6 1-1.1-.5z" fill-rule="evenodd"/>
<path d="M228.6 73.5l.6 1-1.1-.5z" fill-rule="evenodd"/>
<path d="M198.2 91.6l1.7 2.5h-3.5z" fill-rule="evenodd"/>
<path d="M224.3 17.9h3.6l-1.8 2.5z" fill-rule="evenodd"/>
<path d="M228.6 21.7l.6 1-1.1-.5z" fill-rule="evenodd"/>
<path d="M228.6 20.2l.6 1-1.1-.5z" fill-rule="evenodd"/>
</g>
<path d="M67.9 123.8l.7 .8-.7 .7z" fill="#f00" stroke="#f00" stroke-width=".25"/>
<g fill="none" stroke="#800040" stroke-width=".25">
<path d="M40.7 10.3h.1M40.7 15.4h.1M40.7 10.3h27.9M40.7 7.7v7.7M48.3 12.8h.1M48.3 10.3v2.5M68.6 10.3h.1M68.6 17.9h.1M68.6 10.3v7.6M226.1 12.8h.1M226.1 12.8h5.1M241.3 12.8h.1"/>
<path d="M241.3 12.8h2.6M243.9 10.3h.1M243.9 12.8h.1M243.9 10.3v15.2M28 25.5h.1M28 30.6h.1M28 30.6h2.5M28 25.5h2.5M48.3 28.1h10.2M53.4 33.1h.1M53.4 33.1h5.1M53.4 33.1v20.4"/>
<path d="M58.5 28.1h.1M76.2 30.6h5.1M78.8 30.6h.1M78.8 30.6v33M81.3 30.6h.1M83.9 35.7h.1M83.9 35.7h7.6M83.9 35.7v7.6M109.3 35.7h10.1M109.3 30.6h10.1M119.4 35.7h.1M119.4 30.6h.1"/>
<path d="M188 30.6h.1M188 30.6h22.9M193.1 30.6h.1M193.1 30.6v2.5M198.2 30.6h.1M198.2 30.6v5.1M223.6 30.6h7.6M226.1 25.5h.1M226.1 30.6h.1M226.1 25.5v5.1M261.7 25.5h.1M261.7 30.6h.1"/>
<path d="M261.7 30.6h10.1M264.2 30.6h.1M264.2 30.6v2.5M269.3 23h.1M269.3 23v2.5h-7.6M28 53.5h25.4M38.1 40.8h.1M38.1 40.8v2.5M53.4 53.5h.1M66.1 43.3h.1M66.1 43.3v2.5M94 58.5h.1"/>
<path d="M94 56h.1M94 58.5h2.6M94 56v2.5M114.3 58.5h.1M114.3 58.5h10.2M193.1 45.8h.1M193.1 48.4h.1M193.1 45.8v5.1M198.2 43.3h.1M198.2 43.3v5.1h-5.1M264.2 43.3h.1M264.2 43.3v2.5"/>
<path d="M78.8 63.6h.1M78.8 63.6h2.5M91.5 63.6h.1M91.5 63.6h5.1M114.3 63.6h.1M114.3 63.6h10.2M226.1 66.2h.1M226.1 78.9h.1M226.1 78.9v5M226.1 66.2h5.1M241.3 66.2h.1M241.3 66.2h2.6"/>
<path d="M243.9 63.6h.1M243.9 66.2h.1M243.9 63.6v15.3M261.7 78.9h.1M269.3 76.3h.1M269.3 76.3v2.6h-7.6M188 83.9h22.9M198.2 83.9h.1M198.2 99.2h.1M198.2 83.9v2.6M198.2 99.2v5.1M203.2 83.9h.1"/>
<path d="M203.2 96.6h.1M203.2 83.9v5.1M203.2 96.6v5.1h-5M223.6 83.9h7.6M226.1 83.9h.1M261.7 83.9h.1M261.7 83.9h10.1M264.2 83.9h.1M264.2 96.6h.1M264.2 83.9v2.6M264.2 96.6v2.6M33.1 106.8h.1"/>
<path d="M33.1 106.8h17.7M48.3 106.8h.1M48.3 106.8v2.5M61 106.8h27.9M73.7 106.8h.1M73.7 106.8v10.2M86.4 111.9h.1M86.4 111.9h2.5M86.4 111.9v20.3M106.7 106.8h.1M106.7 111.9h7.6M109.3 101.7h.1"/>
<path d="M109.3 101.7v5.1h-2.6M111.8 111.9h.1M111.8 111.9v10.1M114.3 111.9h.1M124.5 111.9h.1M124.5 111.9h2.5M198.2 101.7h.1M48.3 132.2h.1M48.3 132.2v2.5M66.1 124.6h.1M66.1 124.6v45.7M73.7 127.1h.1"/>
<path d="M73.7 127.1h12.7M86.4 127.1h.1M86.4 132.2h.1M111.8 134.7h.1M111.8 134.7v2.6M215.9 132.2h.1M215.9 132.2h5.1M231.2 132.2h.1M231.2 132.2h12.7M236.3 132.2h.1M236.3 132.2v2.5M243.9 132.2h.1"/>
<path d="M243.9 132.2v5.1M261.7 137.3h.1M269.3 134.7h.1M269.3 134.7v2.6h-7.6M43.2 147.4h.1M43.2 150h.1M43.2 150h10.2M43.2 147.4v10.2M53.4 150h.1M53.4 150v2.5M73.7 155.1h.1M73.7 152.5v2.6"/>
<path d="M111.8 147.4h.1M111.8 147.4v2.6M215.9 150h.1M236.3 147.4h.1M236.3 150h.1M236.3 147.4v2.6M243.9 142.4h.1M243.9 142.4v7.6h-28M261.7 142.4h.1M261.7 142.4h10.1M264.2 142.4h.1M264.2 155.1h.1"/>
<path d="M264.2 142.4v2.5M264.2 155.1v2.5M28 167.8h.1M28 172.8h.1M28 167.8h5.1M28 172.8h5.1M50.8 170.3h22.9M66.1 170.3h.1M73.7 170.3h.1M73.7 165.2h.1M73.7 165.2v5.1M40.7 183h.1"/>
<path d="M40.7 183v2.5"/>
</g>
<g fill="#f0f" stroke="#f0f" stroke-width=".25">
<circle cx="48.3" cy="106.8" r=".49"/>
<circle cx="48.3" cy="10.3" r=".49"/>
<circle cx="40.7" cy="10.3" r=".49"/>
<circle cx="243.9" cy="12.8" r=".49"/>
<circle cx="198.1" cy="30.6" r=".49"/>
<circle cx="193.1" cy="30.6" r=".49"/>
<circle cx="264.2" cy="30.6" r=".49"/>
<circle cx="193.1" cy="48.4" r=".49"/>
<circle cx="243.9" cy="66.1" r=".49"/>
<circle cx="198.1" cy="83.9" r=".49"/>
<circle cx="264.2" cy="83.9" r=".49"/>
<circle cx="203.2" cy="83.9" r=".49"/>
<circle cx="198.1" cy="101.7" r=".49"/>
<circle cx="226.1" cy="30.6" r=".49"/>
<circle cx="226.1" cy="83.9" r=".49"/>
<circle cx="236.2" cy="132.2" r=".49"/>
<circle cx="236.2" cy="150" r=".49"/>
<circle cx="264.2" cy="142.3" r=".49"/>
<circle cx="78.8" cy="30.6" r=".49"/>
<circle cx="43.2" cy="150" r=".49"/>
<circle cx="86.4" cy="127.1" r=".49"/>
<circle cx="73.7" cy="106.8" r=".49"/>
<circle cx="66.1" cy="170.3" r=".49"/>
<circle cx="111.8" cy="111.9" r=".49"/>
</g>
<g font-size="2.8">
<text x="49.8" y="24.3">0</text>
<text x="39.7" y="47.1">0</text>
<text x="85.4" y="47.1">0</text>
<text x="67.6" y="49.7">0</text>
<text x="265.7" y="49.7">0</text>
<text x="265.7" y="103">0</text>
<text x="87.9" y="136">0</text>
<text x="49.8" y="138.6">0</text>
<text x="265.7" y="161.4">0</text>
<text x="54.9" y="164">0</text>
<text x="42.2" y="189.4">0</text>
</g>
<g font-size="2.3">
<text x="38.1" y="4.7">3V3</text>
<text x="63.5" y="7.1">Verso connettore abilitazione alimentatore 48V</text>
<text x="241.3" y="7.3">V_UPS</text>
<text x="40.3" y="16.4" transform="rotate(-90 40.3 16.4)">5</text>
<text x="68.2" y="18.9" transform="rotate(-90 68.2 18.9)">5</text>
<text x="266.7" y="20">3V3</text>
<text x="30" y="25">1</text>
<text x="47.5" y="27.5">4</text>
<text x="58" y="27.5">1</text>
<text x="30" y="30.1">3</text>
<text x="58" y="32.6">3</text>
<text x="75.5" y="30.1">4</text>
<text x="37.6" y="41.3" transform="rotate(-90 37.6 41.3)">2</text>
<text x="65.5" y="43.8" transform="rotate(-90 65.5 43.8)">2</text>
<text x="91.5" y="53">3V3</text>
<text x="186.2" y="55.5">GND_PWR</text>
<text x="241.3" y="60.6">V_UPS</text>
<text x="266.7" y="73.3">3V3</text>
<text x="106.7" y="96.2">V_UPS</text>
<text x="132.1" y="108.7">SSR RELAY ACTIVATION</text>
<text x="191.3" y="108.9">GND_PWR</text>
<text x="73.2" y="117.7" transform="rotate(-90 73.2 117.7)">3</text>
<text x="65.6" y="124">1</text>
<text x="73.2" y="127.6" transform="rotate(-90 73.2 127.6)">2</text>
<text x="266.7" y="131.7">3V3</text>
<text x="40.7" y="144.4">3V3</text>
<text x="71.2" y="149.5">3V3</text>
<text x="104.9" y="154.6">GND_PWR</text>
<text x="42.8" y="158.6" transform="rotate(-90 42.8 158.6)">5</text>
<text x="32.6" y="167.2">1</text>
<text x="32.6" y="172.3">3</text>
<text x="50.1" y="169.8">4</text>
<text x="40.1" y="183.5" transform="rotate(-90 40.1 183.5)">2</text>
<text x="203" y="191.7">Title</text>
<text x="213.2" y="194.2">ROTAZIONI</text>
<text x="203" y="199.3">Size</text>
<text x="205.5" y="201.8">A4</text>
<text x="213.1" y="199.3">Document Number</text>
<text x="213.2" y="201.8">PCB\22-301-0</text>
<text x="286.8" y="199.3">Rev</text>
<text x="289.4" y="201.8">00</text>
<text x="203" y="206.9">Date:</text>
<text x="216.2" y="206.9">Monday, September 05, 2022</text>
<text x="253.8" y="206.9">Sheet</text>
<text x="266.5" y="206.9">10</text>
<text x="274.1" y="206.9">of</text>
<text x="281.7" y="206.9">14</text>
</g>
<g font-size="2.3" fill="#000080">
<text x="233.7" y="7.3">R100</text>
<text x="233.7" y="9.8">3K3</text>
<text x="50.3" y="14.9">C77</text>
<text x="50.8" y="17.4">100nF</text>
<text x="215.9" y="17.4">DL15</text>
<text x="215.9" y="20">GIALLO</text>
<text x="247.7" y="22">U44</text>
<text x="83.9" y="25.1">R101</text>
<text x="83.9" y="27.6">1K</text>
<text x="94" y="26.3">U45</text>
<text x="195.6" y="25.1">TVS54</text>
<text x="195.6" y="27.6">SMBJ30A</text>
<text x="213.4" y="27.6">L20</text>
<text x="233.7" y="25.1">R102</text>
<text x="233.7" y="27.6">2K2</text>
<text x="246.4" y="35.5">TCMT1103</text>
<text x="40.7" y="40.3">U42</text>
<text x="94" y="41.8">CPC1017N</text>
<text x="200.7" y="40.3">C78</text>
<text x="266.7" y="37.8">R103</text>
<text x="266.7" y="40.3">680R</text>
<text x="68.6" y="42.8">U43</text>
<text x="180.4" y="42.8">TVS55</text>
<text x="180.4" y="45.4">SMBJ30A</text>
<text x="200.7" y="42.8">33nF</text>
<text x="83.9" y="58.1">R105</text>
<text x="99.1" y="54.3">U46</text>
<text x="83.9" y="60.6">1K</text>
<text x="233.7" y="60.6">R104</text>
<text x="233.7" y="63.2">3K3</text>
<text x="99.1" y="69.8">CPC1017N</text>
<text x="215.9" y="70.8">DL16</text>
<text x="200.7" y="75.9">TVS56</text>
<text x="215.9" y="73.3">GIALLO</text>
<text x="247.7" y="75.4">U47</text>
<text x="200.7" y="78.4">SMBJ30A</text>
<text x="213.4" y="80.9">L21</text>
<text x="233.7" y="78.4">R106</text>
<text x="233.7" y="80.9">2K2</text>
<text x="246.4" y="88.8">TCMT1103</text>
<text x="205.8" y="93.6">C79</text>
<text x="266.7" y="91.1">R107</text>
<text x="266.7" y="93.6">680R</text>
<text x="53.4" y="101.3">R108</text>
<text x="185.5" y="96.2">TVS57</text>
<text x="185.5" y="98.7">SMBJ30A</text>
<text x="205.8" y="96.2">33nF</text>
<text x="53.4" y="103.8">1K</text>
<text x="91.5" y="102.5">U48</text>
<text x="50.8" y="114">R109</text>
<text x="50.8" y="116.5">680R</text>
<text x="76.2" y="119">Q4</text>
<text x="91.5" y="118">CPC1017N</text>
<text x="116.9" y="118.5">R110</text>
<text x="116.9" y="116">0R</text>
<text x="33.3" y="125.6">GIALLO</text>
<text x="76.2" y="121.6">2N7002L</text>
<text x="36.1" y="128.7">DL17</text>
<text x="101.6" y="126.7">DL18</text>
<text x="101.6" y="129.2">GIALLO</text>
<text x="223.6" y="126.7">R111</text>
<text x="223.6" y="129.2">1K</text>
<text x="246.4" y="133">U49</text>
<text x="115.9" y="141.9">R112</text>
<text x="221" y="141.9">1N4148WT</text>
<text x="228.6" y="139.4">D5</text>
<text x="115.9" y="144.9">3K3</text>
<text x="246.4" y="148.5">CPC1017N</text>
<text x="266.7" y="149.5">R113</text>
<text x="55.4" y="154.6">C80</text>
<text x="266.7" y="152.1">680R</text>
<text x="55.9" y="157.1">100nF</text>
<text x="76.2" y="159.7">R114</text>
<text x="76.2" y="162.2">680R</text>
<text x="43.2" y="182.5">U50</text>
</g>
<g font-size="2.3" fill="#004080">
<text x="38.7" y="20.2">Vcc</text>
<text x="66.6" y="22.8">Vcc</text>
<text x="33.3" y="25.3">A</text>
<text x="61.3" y="27.9">A</text>
<text x="33.3" y="32.7">B</text>
<text x="46" y="30.6">Y</text>
<text x="61.3" y="35.2">B</text>
<text x="74" y="33.2">Y</text>
<text x="35.6" y="38">GND</text>
<text x="63.5" y="40.6">GND</text>
<text x="35.9" y="167.6">A</text>
<text x="41.2" y="162.5">Vcc</text>
<text x="48.6" y="172.9">Y</text>
<text x="35.9" y="174.9">B</text>
<text x="38.1" y="180.3">GND</text>
</g>
<g font-size="2.3" fill="#f00">
<text x="4.6" y="26.1">uC_48V_DISABLE</text>
<text x="4.1" y="31.4">uC_EMERGENCY</text>
<text x="122.7" y="31.2">_CONN_MOT_48V_DISABLE_A</text>
<text x="163.6" y="31.4">CONN_BODY_CW</text>
<text x="275.4" y="31.7">uC_BODY_CW</text>
<text x="122.7" y="36.2">_CONN_MOT_48V_DISABLE_B</text>
<text x="9.7" y="54">uC_MOT_SW</text>
<text x="127.8" y="59.1">CONN_MOT_48V_DISABLE_A</text>
<text x="127.8" y="64.2">CONN_MOT_48V_DISABLE_B</text>
<text x="163.6" y="84.8">CONN_BODY_CCW</text>
<text x="275.4" y="85">uC_BODY_CCW</text>
<text x="7.2" y="107.4">uC_MOT_SAFE_ENA</text>
<text x="130.3" y="112.4">CONN_MOT_SAFE_ENA_24V</text>
<text x="191.1" y="132.8">CONN_MOT_48VOK</text>
<text x="275.4" y="143.4">uC_48VDC_OK</text>
<text x="186" y="150.5">CONN_MOT_48VOK_GND</text>
<text x="9.7" y="168.3">uC_MOT_SW</text>
<text x="9.7" y="173.4">uC_CMP_ON</text>
</g>
<g font-size="1.8">
<text x="17.1" y="2">10</text>
<text x="46.3" y="2">9</text>
<text x="75.5" y="2">8</text>
<text x="104.7" y="2">7</text>
<text x="133.9" y="2">6</text>
<text x="163.1" y="2">5</text>
<text x="192.2" y="2">4</text>
<text x="221.4" y="2">3</text>
<text x="250.6" y="2">2</text>
<text x="279.8" y="2">1</text>
<text x=".7" y="24.7">E</text>
<text x="295.1" y="24.7">E</text>
<text x=".7" y="65.7">D</text>
<text x="295.1" y="65.7">D</text>
<text x=".7" y="106.6">C</text>
<text x="295.1" y="106.6">C</text>
<text x=".7" y="147.5">B</text>
<text x="295.1" y="147.5">B</text>
<text x=".7" y="188.5">A</text>
<text x="295.1" y="188.5">A</text>
<text x="17.1" y="209.3">10</text>
<text x="46.3" y="209.3">9</text>
<text x="75.5" y="209.3">8</text>
<text x="104.7" y="209.3">7</text>
<text x="133.9" y="209.3">6</text>
<text x="163.1" y="209.3">5</text>
<text x="192.2" y="209.3">4</text>
<text x="221.4" y="209.3">3</text>
<text x="250.6" y="209.3">2</text>
<text x="279.8" y="209.3">1</text>
</g>
</svg>
